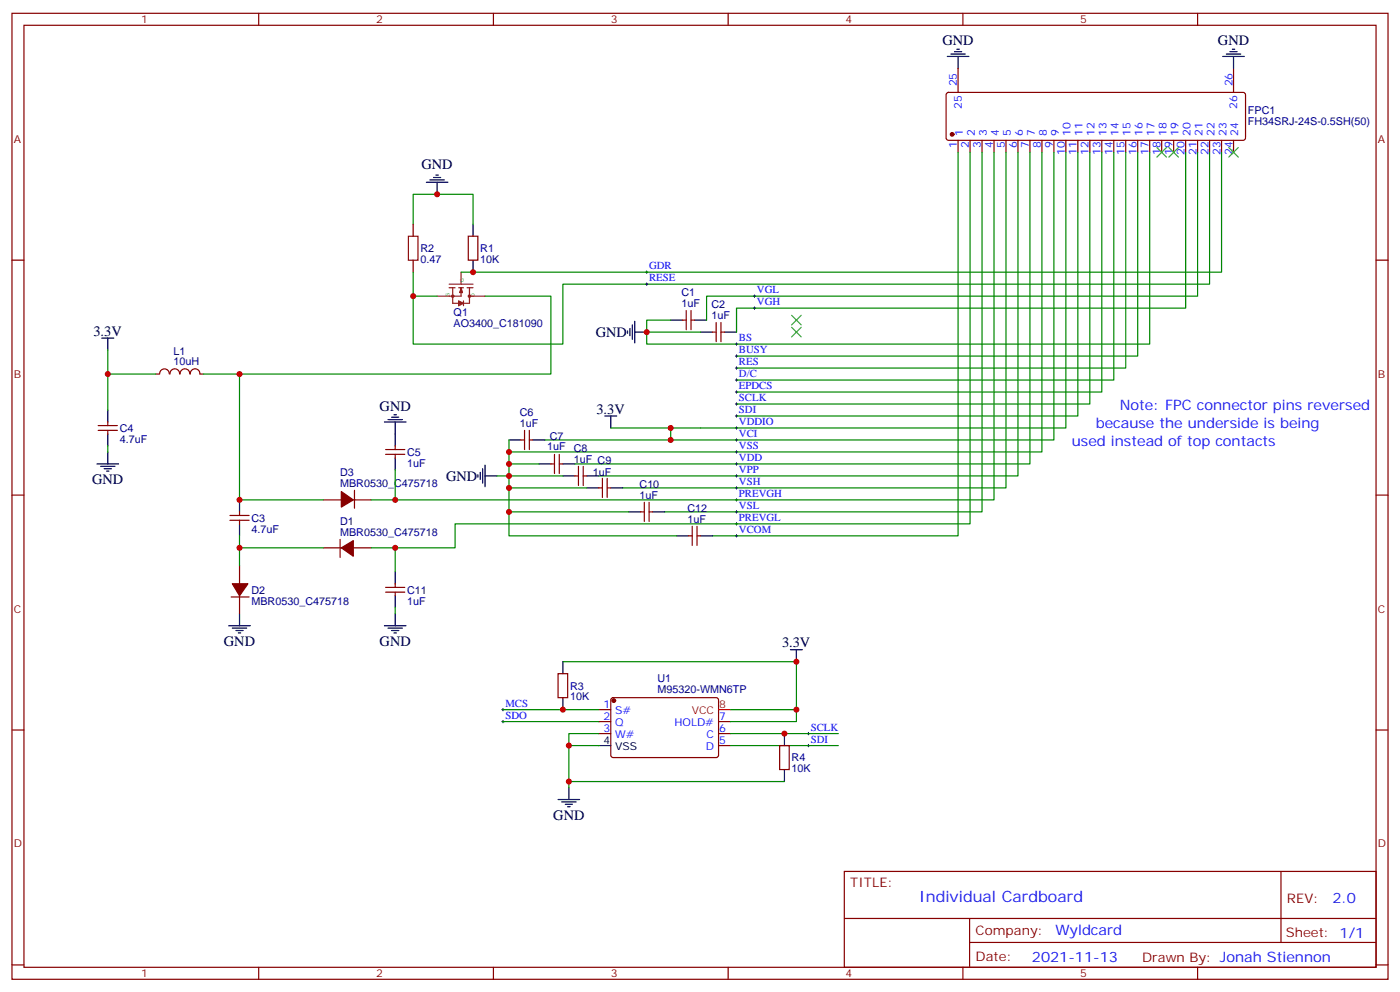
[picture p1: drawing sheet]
<svg xmlns="http://www.w3.org/2000/svg" width="412mm" height="292mm" viewBox="0 0 412 292" stroke-linecap="round" stroke-linejoin="round" font-family="sans-serif">
<g fill="none" stroke="#870000" stroke-width=".35">
<path d="M3.5 3.9h405.4v284.4h-405.4zM7.1 7.4h398.2v277.3h-398.2zM76.2 3.9v3.5M145.3 3.9v3.5M214.5 3.9v3.5M283.6 3.9v3.5M352.8 3.9v3.5M278.9 27.4l.5-.2h86.8l.5 .2 .2 .5v12.7l-.2 .5-.5 .2h-86.8l-.5-.2-.2-.5v-12.7zM282.2 20.1v7.1M363.4 20.1v7.1M282.2 41.3v3.5M285.8 41.3v3.5"/>
<path d="M289.3 41.3v3.5M292.8 41.3v3.5M296.3 41.3v3.5M299.9 41.3v3.5M303.4 41.3v3.5M306.9 41.3v3.5M310.4 41.3v3.5M314 41.3v3.5M317.5 41.3v3.5M321 41.3v3.5M324.6 41.3v3.5M328.1 41.3v3.5"/>
<path d="M331.6 41.3v3.5M335.1 41.3v3.5M338.7 41.3v3.5M342.2 41.3v3.5M345.7 41.3v3.5M349.2 41.3v3.5M352.8 41.3v3.5M356.3 41.3v3.5M359.8 41.3v3.5M363.4 41.3v3.5M3.5 76.6h3.6M121.7 66v3.5"/>
<path d="M121.7 76.6v3.5M137.9 69.5h2.9v7.1h-2.9zM405.3 76.6h3.6M201.1 94.2h1M202.1 91.4v5.6M203.6 91.4v5.6M203.6 94.2h1M209.9 97.8h1.1M211 94.9v5.7M212.4 94.9v5.7M212.4 97.8h1M45.9 110.1h1"/>
<path d="M49.8 110.1a1.41 1.41 0 0 0-1.4-1.5 1.41 1.41 0 0 0-1.4 1.5M50.1 110.1a1.41 1.41 0 0 1 1.4-1.5 1.41 1.41 0 0 1 1.4 1.5M53.1 110.1a1.41 1.41 0 0 1 1.4-1.5 1.41 1.41 0 0 1 1.4 1.5M58.9 110.1a1.41 1.41 0 0 0-1.4-1.5 1.41 1.41 0 0 0-1.4 1.5M58.9 110.1h1.1M28.9 126.7h5.7M28.9 125.3h5.7M31.7 124.2v1.1M31.7 126.7v1M113.6 132.3h5.6M113.6 133.7h5.6M116.4 131.3v1"/>
<path d="M116.4 133.7v1.1M153.5 129.5h1M154.5 126.7v5.6M155.9 126.7v5.6M155.9 129.5h1.1M162.3 136.6h1M163.3 133.7v5.7M164.7 133.7v5.7M164.7 136.6h1.1M170.4 137.3v5.6M171.8 137.3v5.6M3.5 145.7h3.6"/>
<path d="M67.7 153.1h5.7M67.7 151.7h5.7M70.6 150.7v1M70.6 153.1v1.1M95.2 147.1h5.3M100.2 158.8v5.3M104.1 147.1h5.3M104.4 144.3v5.3M169.3 140.1h1.1M171.8 140.1h1.1M176.4 143.6h1M177.4 140.8v5.6"/>
<path d="M178.9 140.8v5.6M178.9 143.6h1M188.7 150.7h1.1M189.8 147.8v5.7M191.2 147.8v5.7M191.2 150.7h1.1M202.8 157.7h1.1M203.9 154.9v5.6M205.3 154.9v5.6M205.3 157.7h1.1M405.3 145.7h3.6M68.1 175.7h5.3"/>
<path d="M70.6 166.5v5.3M70.6 175.4v5.3M95.2 161.3h5.3M104.1 161.3h5.3M113.6 174.3h5.6M113.6 172.9h5.6M116.4 171.8v1.1M116.4 174.3v1.1M164.4 198.3h2.8v7.1h-2.8zM3.5 214.9h3.6M176.4 208.9h3.5M176.4 212.4h3.5"/>
<path d="M176.4 215.9h3.5M180.2 205.6l.4-.2h30.6l.5 .7-.1 16.5-.6 .4-30.7-.1-.4-.6v-16.2zM211.7 212.4h3.5M211.7 215.9h3.5M211.7 219.5h3.5M229.7 219.5h2.8v7h-2.8zM405.3 214.9h3.6M248.7 256.5h156.6v28.2h-156.6zM377.3 256.5v20.9M248.7 270.4h156.5M285.6 277.4h119.6M285.6 270.4v14.1"/>
<path d="M3.5 284h3.6M76.2 284.7v3.6M145.3 284.7v3.6M214.5 284.7v3.6M283.6 284.7v3.6M352.8 284.7v3.6M405.3 284h3.6"/>
</g>
<g fill="#870000" stroke="#870000" stroke-width=".35">
<path d="M100.5 161.3l3.6-2.2v4.6z"/>
<path d="M68.4 171.8h4.6l-2.4 3.6z"/>
<path d="M100.5 144.7l3.6 2.4-3.6 2.2z"/>
<circle cx="280.5" cy="39.5" r=".53"/>
<circle cx="180.8" cy="206.2" r=".53"/>
</g>
<g fill="none" stroke="#8c2424" stroke-width=".35">
<path d="M132.3 84.7h1.8M132.3 83.6h7M133.3 84.7v4.6h2.2M135.1 84.7h1.4M135.1 88.6l1.4 .7-1.4 .7zM135.1 88.9l.7 .4M135.5 86.1h.7M135.5 86.1l.3-1 .4 1M135.5 88.9l.3 .4M135.8 84.7v2.5h-7M135.8 80.1v3.5M135.8 84.7l-.3 1.4"/>
<path d="M135.8 84.7l.4 1.4M135.8 85.4l-.3 .7M135.8 89.3l-.7 .3M135.8 89.3l-.3 .3M136.5 88.6v1.4M137.6 84.7h1.7M138.3 84.7v4.6h-2.5M138.3 87.2h4.6"/>
<circle cx="133.4" cy="87.2" r=".35"/>
<circle cx="138.3" cy="87.2" r=".35"/>
</g>
<g fill="none" stroke="#000" stroke-width=".29">
<path d="M190.5 79.8v.7M190.1 80.1h.8M190.1 83.6h.8M190.5 83.3v.7M221.9 87.2h.7M221.9 90.7h.7M222.2 86.8v.7M222.2 90.3v.8M216.6 101.3h.7M216.6 104.8h.7M216.6 108.3h.7M216.6 111.9h.7"/>
<path d="M216.6 115.4h.7M216.6 118.9h.7M217 100.9v.7M217 104.5v.7M217 108v.7M217 111.5v.7M217 115v.7M217 118.6v.7M216.6 122.4h.7M216.6 126h.7M216.6 129.5h.7M216.6 133h.7"/>
<path d="M216.6 136.6h.7M217 122.1v.7M217 125.6v.7M217 129.2v.7M217 132.7v.7M217 136.2v.7M217 139.7v.7M216.6 140.1h.7M216.6 143.6h.7M216.6 147.1h.7M216.6 150.7h.7M216.6 154.2h.7"/>
<path d="M216.6 157.7h.7M217 143.3v.7M217 146.8v.7M217 150.3v.7M217 153.8v.8M217 157.4v.7M147.8 212.4h.7M147.8 208.9h.7M148.2 208.5v.7M148.2 212.1v.7M237.8 219.5h.7M237.8 215.9h.7"/>
<path d="M238.1 215.6v.7M238.1 219.1v.7"/>
</g>
<g fill="none" stroke="#000" stroke-width=".35">
<path d="M279 16.6h6.4M280.1 15.9h4.2M281.2 15.2h2.1M281.9 14.5h.7M282.2 16.6v3.5M360.2 16.6h6.3M361.2 15.9h4.3M362.3 15.2h2.1M363 14.5h.7M363.4 16.6v3.5M125.6 53.7h6.3M126.6 53h4.3"/>
<path d="M127.7 52.2h2.1M128.4 51.5h.7M128.8 53.7v3.5M139.3 66v3.5M139.3 76.6v3.5M30 99.5h3.5M31.7 99.5v3.5M184.9 97.4v.7M185.6 96.7v2.1M186.3 95.6v4.3M187 97.8h3.5M187 94.6v6.3"/>
<path d="M197.6 94.2h3.5M204.6 94.2h3.5M206.4 97.8h3.5M213.4 97.8h3.6M28.6 136.6h6.3M29.6 137.3h4.3M30.7 138h2.1M31.4 138.7h.7M31.7 120.7v3.5M31.7 127.7v3.6M31.7 133v3.6M113.2 124.2h6.4"/>
<path d="M114.3 123.5h4.2M115.4 122.8h2.1M116.1 122.1h.7M116.4 124.2v7.1M116.4 134.8v3.5M140.8 139.7v.7M141.5 139v2.1M142.2 138v4.2M142.9 136.9v6.4M149.9 129.5h3.6M157 129.5h3.5M158.7 136.6h3.6"/>
<path d="M165.8 136.6h3.5M178.2 122.4h3.5M179.9 122.4v3.6M70.6 147.1v3.6M70.6 154.2v3.5M142.9 140.1h3.5M165.8 140.1h3.5M172.9 140.1h3.5M172.9 143.6h3.5M179.9 143.6h3.5M185.2 150.7h3.5M192.3 150.7h3.5"/>
<path d="M199.3 157.7h3.5M206.4 157.7h3.5M116.4 168.3v3.5M116.4 175.4v3.5M67.4 184.2h6.3M68.4 184.9h4.3M69.5 185.6h2.1M70.2 186.3h.7M70.6 180.7v3.5M113.2 184.2h6.4M114.3 184.9h4.2M115.4 185.6h2.1"/>
<path d="M116.1 186.3h.7M116.4 180.7v3.5M165.8 194.8v3.5M232.8 191.2h3.6M234.6 191.2v3.6M165.8 205.4v3.5M176.4 219.5h3.5M231.1 215.9v3.6M164.4 235.3h6.3M165.5 236h4.2M166.5 236.7h2.1M167.2 237.5h.7"/>
<path d="M167.6 231.8v3.5M231.1 226.5v3.5"/>
</g>
<g fill="none" stroke="#008700" stroke-width=".35">
<path d="M282.2 44.8v112.9h-72.3M285.8 44.8v109.4h-151.7v7.1h-24.7M289.3 44.8v105.9h-93.5M292.8 44.8v102.3h-183.4M296.3 44.8v98.8h-112.9M299.9 44.8v95.3h-123.5M303.4 44.8v91.8h-134.1M306.9 44.8v88.2h-157M310.4 44.8v84.7h-149.9M314 44.8v81.2h-116.4v3.5M317.5 44.8v77.6h-100.5M321 44.8v74.1h-104"/>
<path d="M324.6 44.8v70.6h-107.6M328.1 44.8v67.1h-111.1M331.6 44.8v63.5h-114.6M335.1 44.8v60h-118.1M338.7 44.8v56.5h-148.2v-3.5M349.2 44.8v45.9h-132.2v7.1M352.8 44.8v42.4h-144.7v7M356.3 44.8v38.8h-190.5v17.7h-44.1v-14.1M359.8 44.8v35.3h-224M121.7 66v-8.8h17.6v8.8M121.7 80.1v7.1h7.1M142.9 87.2h19.4v22.9h-102.3"/>
<path d="M197.6 94.2h-7.1v3.6h15.9M31.7 103v7.1h14.2M31.7 110.1v10.6M70.6 110.1v37h24.6M31.7 131.3v1.7M116.4 138.3v8.8M149.9 129.5v10.6h-3.5M149.9 136.6h8.8M179.9 126h17.7M70.6 157.7v3.6h24.6M149.9 143.6v14.1h49.4M149.9 150.7h35.3"/>
<path d="M165.8 140.1h-15.9v3.5h23M70.6 161.3v5.2M116.4 161.3v7M116.4 178.9v1.8M165.8 194.8h68.8v14.1h-19.4M148.2 212.4h28.2M148.2 208.9h28.2M176.4 219.5h-8.8v12.3M176.4 215.9h-8.8v3.6M215.2 219.5h31.7M215.2 215.9h31.7M234.6 208.9v3.5h-19.4"/>
<path d="M167.6 230h63.5"/>
</g>
<path d="M120.3 69.5h2.8v7.1h-2.8z" fill="none" stroke="#a10000" stroke-width=".35"/>
<path d="M340.8 43.4l2.8 2.8M343.6 43.4l-2.8 2.8M344.3 43.4l2.8 2.8M347.1 43.4l-2.8 2.8M361.9 43.4l2.9 2.8M364.8 43.4l-2.9 2.8M233.2 92.8l2.8 2.8M233.2 96.3l2.8 2.9M236 92.8l-2.8 2.8M236 96.3l-2.8 2.9" fill="none" stroke="#3c3" stroke-width=".35"/>
<path d="M211.7 208.9h3.5" fill="none" stroke="#f00" stroke-width=".35"/>
<g fill="#c00">
<circle cx="128.8" cy="57.2" r=".88"/>
<circle cx="121.7" cy="87.2" r=".88"/>
<circle cx="190.5" cy="97.8" r=".88"/>
<circle cx="197.6" cy="129.5" r=".88"/>
<circle cx="197.6" cy="126" r=".88"/>
<circle cx="31.8" cy="110.1" r=".88"/>
<circle cx="149.9" cy="133" r=".88"/>
<circle cx="149.9" cy="136.6" r=".88"/>
<circle cx="149.9" cy="140.1" r=".88"/>
<circle cx="149.9" cy="143.6" r=".88"/>
<circle cx="149.9" cy="150.7" r=".88"/>
<circle cx="116.4" cy="147.1" r=".88"/>
<circle cx="116.4" cy="161.3" r=".88"/>
<circle cx="70.6" cy="110.1" r=".88"/>
<circle cx="70.6" cy="161.3" r=".88"/>
<circle cx="70.6" cy="147.1" r=".88"/>
<circle cx="165.8" cy="208.9" r=".88"/>
<circle cx="234.6" cy="194.8" r=".88"/>
<circle cx="231.1" cy="215.9" r=".88"/>
<circle cx="167.6" cy="230" r=".88"/>
<circle cx="167.6" cy="219.5" r=".88"/>
<circle cx="139.3" cy="80.1" r=".88"/>
<circle cx="234.6" cy="208.9" r=".88"/>
</g>
<text font-size="4.6" fill="#00f" x="270.8" y="265.5">Individual Cardboard</text>
<g font-size="4.2">
<text x="277.6" y="13.4">GND</text>
<text x="358.8" y="13.4">GND</text>
<text x="124.2" y="49.8">GND</text>
<text x="27.5" y="98.8">3.3V</text>
<text x="175.5" y="99.2">GND</text>
<text x="111.8" y="121">GND</text>
<text x="175.7" y="121.7">3.3V</text>
<text x="27.2" y="142.6">GND</text>
<text x="131.4" y="141.5">GND</text>
<text x="66" y="190.2">GND</text>
<text x="111.8" y="190.2">GND</text>
<text x="230.4" y="190.5">3.3V</text>
<text x="163" y="241.4">GND</text>
</g>
<g font-size="4.2" fill="#00f">
<text x="322.8" y="126">because the underside is being</text>
<text x="329.8" y="120.7">Note: FPC connector pins reversed</text>
<text x="315.7" y="131.3">used instead of top contacts</text>
<text x="392.5" y="265.8">2.0</text>
<text x="310.9" y="275.3">Wyldcard</text>
<text x="304" y="283.1">2021-11-13</text>
</g>
<g font-size="3.9" fill="#800">
<text x="250.5" y="261.1">TITLE:</text>
<text x="379.1" y="265.8">REV:</text>
<text x="287.4" y="275.3">Company:</text>
<text x="378.7" y="275.9">Sheet: 1/1</text>
<text x="287.4" y="283">Date:</text>
<text x="336.4" y="283.1">Drawn By: Jonah Stiennon</text>
</g>
<g font-size="3.2" fill="#800">
<text x="41.6" y="6.9">1</text>
<text x="110.8" y="6.9">2</text>
<text x="179.9" y="6.9">3</text>
<text x="249.1" y="6.9">4</text>
<text x="318.2" y="6.9">5</text>
<text x="4.1" y="42">A</text>
<text x="405.9" y="42">A</text>
<text x="4.1" y="111.2">B</text>
<text x="405.9" y="111.2">B</text>
<text x="4.1" y="180.3">C</text>
<text x="405.9" y="180.3">C</text>
<text x="4.1" y="249.4">D</text>
<text x="405.9" y="249.4">D</text>
<text x="41.6" y="287.7">1</text>
<text x="110.8" y="287.7">2</text>
<text x="179.9" y="287.7">3</text>
<text x="249.1" y="287.7">4</text>
<text x="318.2" y="287.7">5</text>
</g>
<g font-size="3.2" fill="#00f">
<text x="281.9" y="25.4" transform="rotate(-90 281.9 25.4)">25</text>
<text x="363" y="25.4" transform="rotate(-90 363 25.4)">26</text>
<text x="283.3" y="31.9" transform="rotate(-90 283.3 31.9)">25</text>
<text x="364.4" y="31.9" transform="rotate(-90 364.4 31.9)">26</text>
<text x="283.6" y="40" transform="rotate(-90 283.6 40)">1</text>
<text x="287.2" y="40" transform="rotate(-90 287.2 40)">2</text>
<text x="290.7" y="40" transform="rotate(-90 290.7 40)">3</text>
<text x="294.2" y="40" transform="rotate(-90 294.2 40)">4</text>
<text x="297.7" y="40" transform="rotate(-90 297.7 40)">5</text>
<text x="301.3" y="40" transform="rotate(-90 301.3 40)">6</text>
<text x="304.8" y="40" transform="rotate(-90 304.8 40)">7</text>
<text x="308.3" y="40" transform="rotate(-90 308.3 40)">8</text>
<text x="311.9" y="40" transform="rotate(-90 311.9 40)">9</text>
<text x="315.4" y="40" transform="rotate(-90 315.4 40)">10</text>
<text x="318.9" y="40" transform="rotate(-90 318.9 40)">11</text>
<text x="322.4" y="40" transform="rotate(-90 322.4 40)">12</text>
<text x="326" y="40" transform="rotate(-90 326 40)">13</text>
<text x="329.5" y="40" transform="rotate(-90 329.5 40)">14</text>
<text x="333" y="40" transform="rotate(-90 333 40)">15</text>
<text x="336.5" y="40" transform="rotate(-90 336.5 40)">16</text>
<text x="340.1" y="40" transform="rotate(-90 340.1 40)">17</text>
<text x="343.6" y="40" transform="rotate(-90 343.6 40)">18</text>
<text x="347.1" y="40" transform="rotate(-90 347.1 40)">19</text>
<text x="350.7" y="40" transform="rotate(-90 350.7 40)">20</text>
<text x="354.2" y="40" transform="rotate(-90 354.2 40)">21</text>
<text x="357.7" y="40" transform="rotate(-90 357.7 40)">22</text>
<text x="361.2" y="40" transform="rotate(-90 361.2 40)">23</text>
<text x="364.8" y="40" transform="rotate(-90 364.8 40)">24</text>
<text x="281.9" y="43.5" transform="rotate(-90 281.9 43.5)">1</text>
<text x="285.4" y="43.5" transform="rotate(-90 285.4 43.5)">2</text>
<text x="288.9" y="43.5" transform="rotate(-90 288.9 43.5)">3</text>
<text x="292.5" y="43.5" transform="rotate(-90 292.5 43.5)">4</text>
<text x="296" y="43.5" transform="rotate(-90 296 43.5)">5</text>
<text x="299.5" y="43.5" transform="rotate(-90 299.5 43.5)">6</text>
<text x="303" y="43.5" transform="rotate(-90 303 43.5)">7</text>
<text x="306.6" y="43.5" transform="rotate(-90 306.6 43.5)">8</text>
<text x="310.1" y="43.5" transform="rotate(-90 310.1 43.5)">9</text>
<text x="313.6" y="45.5" transform="rotate(-90 313.6 45.5)">10</text>
<text x="317.1" y="45.5" transform="rotate(-90 317.1 45.5)">11</text>
<text x="320.7" y="45.5" transform="rotate(-90 320.7 45.5)">12</text>
<text x="324.2" y="45.5" transform="rotate(-90 324.2 45.5)">13</text>
<text x="327.7" y="45.5" transform="rotate(-90 327.7 45.5)">14</text>
<text x="331.3" y="45.5" transform="rotate(-90 331.3 45.5)">15</text>
<text x="334.8" y="45.5" transform="rotate(-90 334.8 45.5)">16</text>
<text x="338.3" y="45.5" transform="rotate(-90 338.3 45.5)">17</text>
<text x="341.8" y="45.5" transform="rotate(-90 341.8 45.5)">18</text>
<text x="345.4" y="45.5" transform="rotate(-90 345.4 45.5)">19</text>
<text x="348.9" y="45.5" transform="rotate(-90 348.9 45.5)">20</text>
<text x="352.4" y="45.5" transform="rotate(-90 352.4 45.5)">21</text>
<text x="356" y="45.5" transform="rotate(-90 356 45.5)">22</text>
<text x="359.5" y="45.5" transform="rotate(-90 359.5 45.5)">23</text>
<text x="363" y="45.5" transform="rotate(-90 363 45.5)">24</text>
<text x="191.2" y="79.2">GDR</text>
<text x="191.2" y="82.8">RESE</text>
<text x="223" y="86.3">VGL</text>
<text x="223" y="89.8">VGH</text>
<text x="217.7" y="100.4">BS</text>
<text x="217.7" y="103.9">BUSY</text>
<text x="217.7" y="107.5">RES</text>
<text x="217.7" y="111">D/C</text>
<text x="217.7" y="114.5">EPDCS</text>
<text x="217.7" y="118">SCLK</text>
<text x="217.7" y="121.6">SDI</text>
<text x="217.7" y="125.1">VDDIO</text>
<text x="217.7" y="128.6">VCI</text>
<text x="217.7" y="132.2">VSS</text>
<text x="217.7" y="135.7">VDD</text>
<text x="217.7" y="139.2">VPP</text>
<text x="217.7" y="142.7">VSH</text>
<text x="217.7" y="146.3">PREVGH</text>
<text x="217.7" y="149.8">VSL</text>
<text x="217.7" y="153.3">PREVGL</text>
<text x="217.7" y="156.8">VCOM</text>
<text x="148.9" y="208">MCS</text>
<text x="177.7" y="208.5">1</text>
<text x="148.9" y="211.5">SDO</text>
<text x="177.7" y="212.1">2</text>
<text x="177.7" y="215.6">3</text>
<text x="181.2" y="210.3">S#</text>
<text x="181.2" y="213.8">Q</text>
<text x="198.7" y="213.8">HOLD#</text>
<text x="211.8" y="215.6">6</text>
<text x="211.8" y="212.1">7</text>
<text x="238.8" y="215.1">SCLK</text>
<text x="181.2" y="217.3">W#</text>
<text x="207.9" y="220.9">D</text>
<text x="208.1" y="217.3">C</text>
<text x="211.8" y="219.1">5</text>
<text x="238.8" y="218.6">SDI</text>
</g>
<g font-size="3.2" fill="#000080">
<text x="367.6" y="33.6">FPC1</text>
<text x="367.6" y="36.8">FH34SRJ-24S-0.5SH(50)</text>
<text x="123.8" y="77.4">0.47</text>
<text x="123.8" y="74.2">R2</text>
<text x="141.5" y="77.4">10K</text>
<text x="141.5" y="74.2">R1</text>
<text x="200.7" y="87.2">C1</text>
<text x="133.6" y="93">Q1</text>
<text x="200.7" y="90.3">1uF</text>
<text x="209.6" y="93.9">1uF</text>
<text x="209.6" y="90.7">C2</text>
<text x="133.6" y="96.2">AO3400_C181090</text>
<text x="51.1" y="107.5">10uH</text>
<text x="51.1" y="104.4">L1</text>
<text x="153.1" y="125.6">1uF</text>
<text x="153.1" y="122.4">C6</text>
<text x="35.3" y="130.3">4.7uF</text>
<text x="35.3" y="127.1">C4</text>
<text x="161.9" y="129.5">C7</text>
<text x="119.9" y="137.4">1uF</text>
<text x="119.9" y="134.2">C5</text>
<text x="161.2" y="132.4">1uF</text>
<text x="169" y="136.2">1uF C9</text>
<text x="169" y="133">C8</text>
<text x="100.2" y="143.3">MBR0530_C475718</text>
<text x="100.2" y="140.1">D3</text>
<text x="174.6" y="140.1">1uF</text>
<text x="188.4" y="143.6">C10</text>
<text x="188.4" y="146.8">1uF</text>
<text x="74.1" y="153.6">C3</text>
<text x="100.2" y="154.5">D1</text>
<text x="202.5" y="153.8">1uF</text>
<text x="202.5" y="150.7">C12</text>
<text x="74.1" y="156.8">4.7uF</text>
<text x="100.2" y="157.7">MBR0530_C475718</text>
<text x="74.1" y="177.9">MBR0530_C475718</text>
<text x="74.1" y="174.7">D2</text>
<text x="119.9" y="177.9">1uF</text>
<text x="119.9" y="174.7">C11</text>
<text x="167.9" y="203">R3</text>
<text x="193.7" y="200.9">U1</text>
<text x="167.9" y="206.2">10K</text>
<text x="193.7" y="204.1">M95320-WMN6TP</text>
<text x="233.2" y="227.3">10K</text>
<text x="233.2" y="224.1">R4</text>
</g>
<g font-size="3.2" fill="#f00">
<text x="211.8" y="208.5">8</text>
<text x="203.8" y="210.3">VCC</text>
</g>
<g font-size="3.2">
<text x="177.7" y="219.1">4</text>
<text x="181.2" y="220.9">VSS</text>
</g>
<g font-size="1.4" fill="#238d23">
<text x="136.6" y="83.1" transform="rotate(-90 136.6 83.1)">G</text>
<text x="132.4" y="87.2" transform="rotate(-90 132.4 87.2)">S</text>
<text x="139.8" y="87.3" transform="rotate(-90 139.8 87.3)">D</text>
</g>
</svg>
